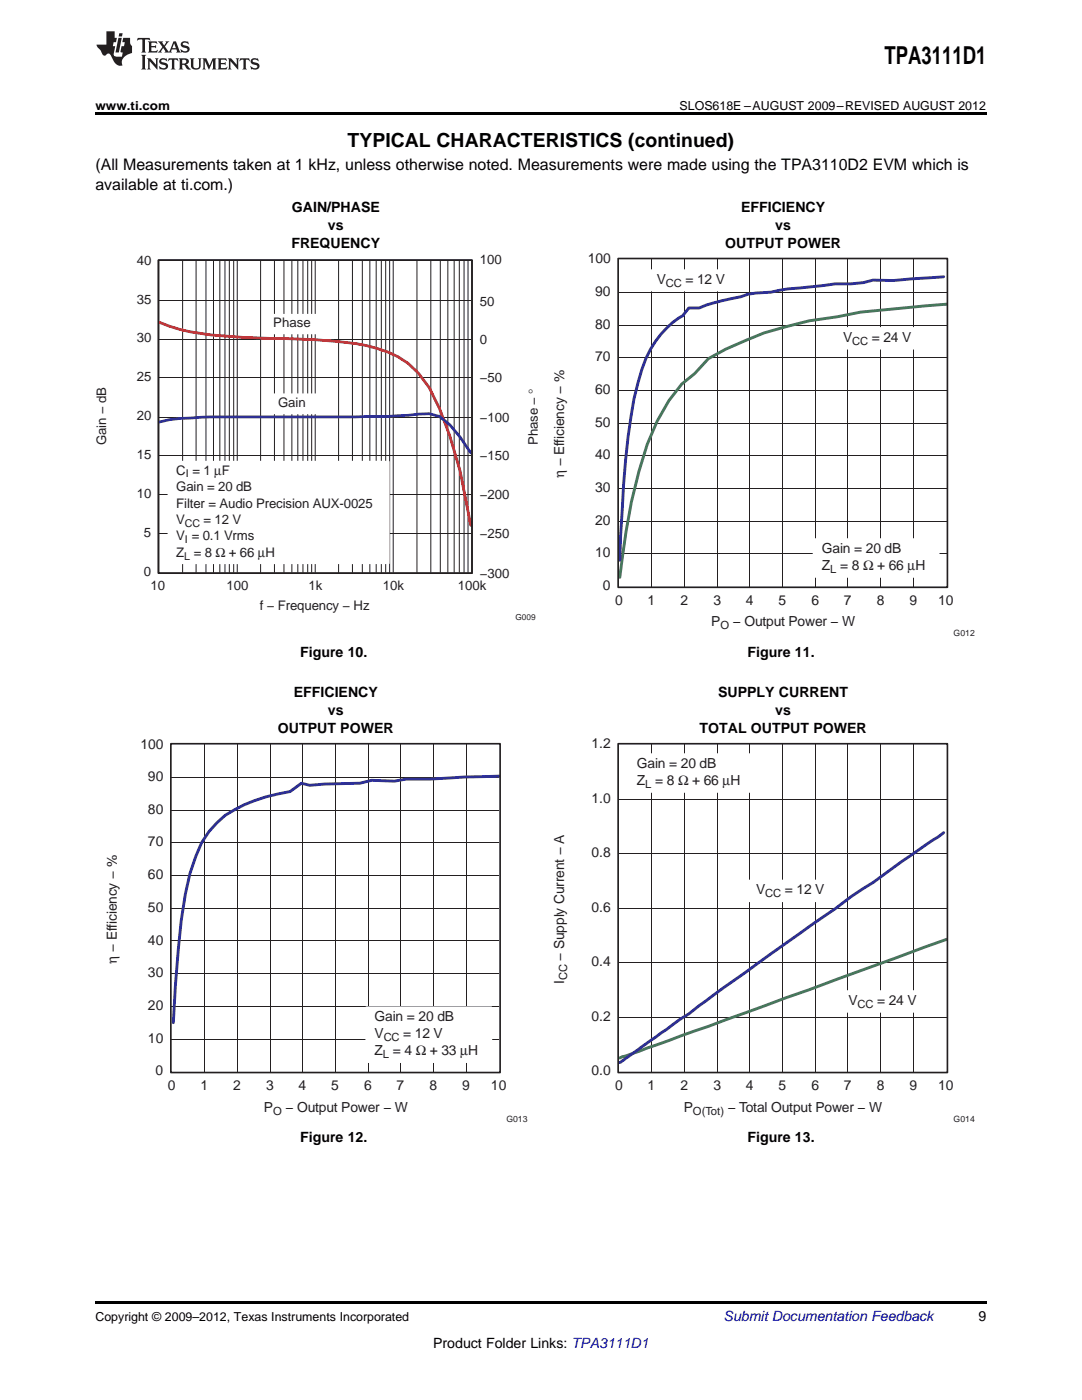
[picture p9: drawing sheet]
<svg xmlns="http://www.w3.org/2000/svg" width="216mm" height="279mm" viewBox="0 0 216 279" stroke-linecap="round" stroke-linejoin="round" font-family="sans-serif">
<path d="M99.7 148.5h.1M34.2 213.9h.1" fill="none" stroke="#fff" stroke-width=".2"/>
<g fill="none" stroke="#231f20" stroke-width=".2">
<path d="M34.3 155.2h65.3M40.8 148.6v65.3M47.3 148.6v65.3M53.9 148.6v65.3M60.3 148.6v65.3M66.9 148.6v65.3M73.5 148.6v65.3M79.9 148.6v65.3M86.5 148.6v65.3M93 148.6v65.3M34.3 174.8h65.3M34.3 168.2h65.3"/>
<path d="M34.3 161.7h65.3M34.3 194.3h65.3M34.3 187.8h65.3M34.3 181.3h65.3M34.3 207.4h65.3M34.3 200.8h65.3"/>
</g>
<path d="M99.5 154.9h.2" fill="none" stroke="#aaa6d1" stroke-width=".58" stroke-dasharray="2.9 1.4"/>
<path d="M99.5 154.9l-6.7 .2-6.9 .4h-4.9l-2.3 .4-4.5-.2-2.4 .6-7 .2-3 .2-1.7-.4-2.2 1.7a32.6 32.6 0 0 0-12.9 4.7 17.4 17.4 0 0 0-5.9 8.2 65.7 65.7 0 0 0-3.5 18.5l-1 14.7" fill="none" stroke="#2e3092" stroke-width=".58"/>
<path d="M34.1 148.4h65.7v65.6h-65.7z" fill="none" stroke="#231f20" stroke-width=".33"/>
<path d="M73.1 201h25v11h-25z" fill="#fff"/>
<path d="M73.1 201h25v11h-25z" fill="none" stroke="#fff" stroke-width=".33"/>
<path d="M189 148.5h.1M123.4 213.9h.1" fill="none" stroke="#fff" stroke-width=".2"/>
<g fill="none" stroke="#231f20" stroke-width=".2">
<path d="M123.5 159.5h65.4M130 148.6v65.3M136.6 148.6v65.3M143.1 148.6v65.3M149.6 148.6v65.3M156.2 148.6v65.3M162.7 148.6v65.3M169.2 148.6v65.3M175.7 148.6v65.3M182.3 148.6v65.3M123.5 170.4h65.4M123.5 192.1h65.4"/>
<path d="M123.5 181.2h65.4M123.5 203h65.4"/>
</g>
<path d="M188.8 187.5h.1" fill="none" stroke="#80ca9c" stroke-width=".58" stroke-dasharray="2.4 1.2"/>
<path d="M188.8 187.5l-47.5 17.3-17.6 6.3" fill="none" stroke="#47785c" stroke-width=".58"/>
<path d="M188.3 166.2l-8.2 5.6a101.4 101.4 0 0 1-10.3 7.2l-3.2 2.4-22.4 15.8-6.8 5.2-1.9 1.2-11.8 8.5" fill="none" stroke="#2e3092" stroke-width=".58"/>
<path d="M123.3 148.4h65.7v65.6h-65.7z" fill="none" stroke="#231f20" stroke-width=".33"/>
<path d="M149.2 175.7h17.9v4.2h-17.9z" fill="#fff"/>
<path d="M149.2 175.7h17.9v4.2h-17.9z" fill="none" stroke="#fff" stroke-width=".33"/>
<path d="M167.6 197.8h18v4.1h-18z" fill="#fff"/>
<path d="M167.6 197.8h18v4.1h-18z" fill="none" stroke="#fff" stroke-width=".33"/>
<path d="M125.4 150.5h25v7.6h-25z" fill="#fff"/>
<path d="M125.4 150.5h25v7.6h-25z" fill="none" stroke="#fff" stroke-width=".33"/>
<path d="M189 51.7h.1M123.4 117h.1" fill="none" stroke="#fff" stroke-width=".2"/>
<g fill="none" stroke="#231f20" stroke-width=".2">
<path d="M123.5 58.4h65.4M130 51.8v65.2M136.6 51.8v65.2M143.1 51.8v65.2M149.6 51.8v65.2M156.2 51.8v65.2M162.7 51.8v65.2M169.2 51.8v65.2M175.7 51.8v65.2M182.3 51.8v65.2M123.5 77.9h65.4M123.5 71.4h65.4"/>
<path d="M123.5 64.9h65.4M123.5 97.5h65.4M123.5 91h65.4M123.5 84.5h65.4M123.5 110.5h65.4M123.5 104h65.4"/>
</g>
<path d="M188.8 60.7h.1" fill="none" stroke="#80ca9c" stroke-width=".58" stroke-dasharray="2.9 1.4"/>
<path d="M188.8 60.7l-17.1 1.6-4.6 .9-5.7 .8-8.9 2.4-7.7 3.3-3.5 1.9-2.7 3-2.6 2a41.4 41.4 0 0 0-8.5 17.5 143.3 143.3 0 0 0-3.8 21.1" fill="none" stroke="#47785c" stroke-width=".58"/>
<path d="M188.3 55.2l-3.7 .3a89.4 89.4 0 0 1-10.4 .4l-1.9 .5-2.5 .3h-3.2l-9.3 .9-3.4 .7-3 .2-1.7 .2-1.4 .5-1.6 .4a33.1 33.1 0 0 0-6.7 1.9h-2.1l-1.2 1.5a18.5 18.5 0 0 0-8.1 10.7 63.7 63.7 0 0 0-2.8 13.4 281.2 281.2 0 0 0-1.6 24.7" fill="none" stroke="#2e3092" stroke-width=".58"/>
<path d="M123.3 51.6h65.7v65.6h-65.7z" fill="none" stroke="#231f20" stroke-width=".33"/>
<path d="M166.6 65.4h17.8v4.2h-17.8z" fill="#fff"/>
<path d="M166.6 65.4h17.8v4.2h-17.8z" fill="none" stroke="#fff" stroke-width=".33"/>
<path d="M162.3 107.6h25v7.5h-25z" fill="#fff"/>
<path d="M162.3 107.6h25v7.5h-25z" fill="none" stroke="#fff" stroke-width=".33"/>
<path d="M129.4 53.9h17.8v4.1h-17.8z" fill="#fff"/>
<path d="M129.4 53.9h17.8v4.1h-17.8z" fill="none" stroke="#fff" stroke-width=".33"/>
<g fill="none" stroke="#231f20" stroke-width=".2">
<path d="M31.8 59.9h62.2M36.4 52v62.2M39.1 52v62.2M41.1 52v62.2M42.6 52v62.2M43.9 52v62.2M44.9 52v62.2M45.8 52v62.2M46.6 52v62.2M47.3 52v62.2M52 52v62.2M54.8 52v62.2"/>
<path d="M56.7 52v62.2M58.2 52v62.2M59.4 52v62.2M60.5 52v62.2M61.4 52v62.2M62.2 52v62.2M62.9 52v62.2M67.6 52v62.2M70.3 52v62.2M72.3 52v62.2M73.8 52v62.2M75.1 52v62.2"/>
<path d="M76.1 52v62.2M77 52v62.2M77.7 52v62.2M78.5 52v62.2M83.2 52v62.2M86 52v62.2M87.9 52v62.2M89.4 52v62.2M90.6 52v62.2M91.7 52v62.2M92.6 52v62.2M93.4 52v62.2"/>
<path d="M94.1 52h.1M31.8 75.4h62.2M31.8 67.7h62.2M31.8 98.7h62.2M31.8 91h62.2M31.8 83.2h62.2M31.8 106.5h62.2"/>
</g>
<path d="M94.1 52h.1M31.7 114.2h.1" fill="none" stroke="#fff" stroke-width=".2"/>
<path d="M31.8 64.3a33.9 33.9 0 0 0 10.3 2.5l6.2 .5 8.3 .3a98.1 98.1 0 0 1 16.6 1.4 21.1 21.1 0 0 1 8.3 3.5l2 2 2.1 2.9 2.1 4.1 2.1 5.5 2 7 2.1 10.8" fill="none" stroke="#ee1d23" stroke-width=".55"/>
<path d="M31.6 51.9h62.6v62.5h-62.6z" fill="none" stroke="#231f20" stroke-width=".32"/>
<path d="M31.8 84.2a36.4 36.4 0 0 1 8.2-.9l37.4-.2 8.2-.5 2.1 .5 2.1 1.7 2 2.4 2.1 3.2" fill="none" stroke="#2e3092" stroke-width=".55"/>
<path d="M52.6 62.7h11.2v3.9h-11.2z" fill="#fff"/>
<path d="M52.6 62.7h11.2v3.9h-11.2z" fill="none" stroke="#fff" stroke-width=".2"/>
<path d="M53.3 78.6h9.8v4h-9.8z" fill="#fff"/>
<path d="M53.3 78.6h9.8v4h-9.8z" fill="none" stroke="#fff" stroke-width=".2"/>
<path d="M33.6 92.1h44v20.3h-44z" fill="#fff"/>
<path d="M33.6 92.1h44v20.3h-44z" fill="none" stroke="#fff" stroke-width=".32"/>
<g fill="#231f20">
<path d="M27.5 7.6l-.1 .5 .4-.2h.6v.1v2.1l-.2 .4h1l-.3-.4v-2.1l.1-.1h.5l.5 .2-.2-.5zM29.5 8.3l.2 .3v1.5l-.2 .4h1.8l.2-.6a1.04 1.04 0 0 1-1.3 .2v-.7h.6l.3 .2v-.6l-.3 .2h-.6v-.6l.8-.1 .4 .3-.2-.5zM31.5 8.3l.9 1.1-.9 1.1h.8l-.2-.2 .5-.7 .4 .7-.2 .2h1.5l-.1-.2 .1-.4h.9l.1 .4-.2 .2h1l-.3-.3-.7-1.9h-.5l-.9 2-.8-1 .9-1h-.8l.1 .3-.3 .5-.4-.6 .2-.2zM34.7 8.6l.4 1h-.7zM36.3 8.4a.63 .63 0 0 0-.2 .7 .63 .63 0 0 0 .6 .4l.6 .2 .1 .2a.75 .75 0 0 1-.7 .4 .75 .75 0 0 1-.6-.5l.1 .7 .1-.1a1.11 1.11 0 0 0 1.5-.6 1.13 1.13 0 0 0-1.2-.8l-.1-.4a1.04 1.04 0 0 1 1.2 .2l-.2-.5-.1 .1-.5-.2zM28.2 10.9l.2 .4v2.2l-.2 .4h1l-.3-.4v-2.2l.3-.4zM29.3 11.6l.3 .4v1.5l-.3 .4h.8l-.2-.4v-1.3l1.5 1.7v-1.9l.2-.4h-.7l.2 .4v.9l-1.1-1.3zM32 11.8a.62 .62 0 0 0-.2 .7 .62 .62 0 0 0 .6 .4l.6 .1 .1 .3a.76 .76 0 0 1-.7 .3 .76 .76 0 0 1-.6-.4l.1 .7 .1-.1a1.11 1.11 0 0 0 1.5-.6 1.13 1.13 0 0 0-1.2-.8l-.1-.4a1.04 1.04 0 0 1 1.2 .2l-.2-.6-.1 .1-.5-.1zM33.7 11.6l-.2 .6a.61 .61 0 0 1 .8-.3v1.6l-.2 .4h.9l-.2-.4v-1.6a.63 .63 0 0 1 .8 .3l-.2-.6zM35.6 11.6l.3 .4v1.5l-.3 .4h1l-.2-.2v-.8l.5 .2a.76 .76 0 0 0 1.2 .7l-1-1a.58 .58 0 0 0 .6-.5 .58 .58 0 0 0-.5-.6zM36.4 11.9h.1a.45 .45 0 0 1 .5 .1 .45 .45 0 0 1 .1 .5l-.7 .2zM37.9 11.6l.2 .2a2.17 2.17 0 0 0 .3 1.9 .99 .99 0 0 0 1.6-.6v-1.1l.2-.4h-.7l.2 .2a1.92 1.92 0 0 1-.2 1.8 .6 .6 0 0 1-.9-.5v-1.1l.2-.4zM40.4 11.6l.2 .4v1.5l-.2 .4h.7l-.2-.4v-1.4l.8 1.8 .8-1.8v1.4l-.2 .4h.9l-.2-.4v-1.5l.2-.4h-.8l-.6 1.5-.6-1.5zM43.4 11.6l.2 .4v1.5l-.2 .4h1.8l.2-.6a1.04 1.04 0 0 1-1.3 .1v-.6h.5l.4 .2v-.6l-.4 .2h-.5v-.7h.8l.3 .3-.1-.6zM45.5 11.6l.2 .4v1.5l-.2 .4h.7l-.2-.4v-1.3l1.5 1.7v-1.9l.2-.4h-.7l.2 .4v.9l-1.1-1.3zM47.9 11.6l-.1 .6a.61 .61 0 0 1 .8-.3v1.6l-.3 .4h1l-.3-.4 .1-1.6a.63 .63 0 0 1 .7 .3l-.1-.6zM50.2 11.8a.62 .62 0 0 0-.2 .7 .62 .62 0 0 0 .6 .4l.6 .1 .2 .3a.76 .76 0 0 1-.8 .3 .76 .76 0 0 1-.6-.4l.1 .7 .2-.1a1.11 1.11 0 0 0 1.5-.6 1.13 1.13 0 0 0-1.3-.8l-.1-.4a1.04 1.04 0 0 1 1.2 .2l-.1-.6-.2 .1-.5-.1z"/>
<path d="M21.2 6.3v2.6h-1.9l.1 .4 .7 .9a.91 .91 0 0 0 1 .8 .56 .56 0 0 1 .5-.3 .56 .56 0 0 1 .5 .3l.4 .8a1.53 1.53 0 0 0 1.9 1.2 1.54 1.54 0 0 1 1-2.1l.9-.3v-1.4a1.52 1.52 0 0 1-.3-1.6h-1.4l-.2 .8h.5l-.2 .8h-.4l-.2 1v.2l.4 .1-.2 .8a1.93 1.93 0 0 1-1.6-.3l.3-1.8h-.5l.2-.8h.4l.2-.8h-.4v-1.3zM23.6 7.6l-.6 2.9h.7l.6-2.9zM23.8 6.6l-.1 .7h.6l.2-.7z"/>
</g>
<path d="M19 259.7h177.8v.5h-177.8z" fill="#000"/>
<g fill="#fff">
<path d="M156.1 229.7h.4v.7h-.4z"/>
<path d="M66.9 229.7h.3v.7h-.3z"/>
<path d="M156.1 132.8h.4v.7h-.4z"/>
<path d="M66.9 132.8h.3v.7h-.3z"/>
</g>
<path d="M19 22.5h177.8v.5h-177.8z" fill="#000"/>
<text font-size="4.9" x="176.5" y="12.8">TPA3111D1</text>
<text font-size="3.9" x="69.4" y="29.3">TYPICAL CHARACTERISTICS (continued)</text>
<g font-size="3.2">
<text x="19" y="34">(All Measurements taken at 1 kHz, unless otherwise noted. Measurements were made using the TPA3110D2 EVM which is</text>
<text x="19" y="37.9">available at ti.com.)</text>
</g>
<g font-size="2.8">
<text x="58.2" y="42.3">GAIN/PHASE</text>
<text x="65.4" y="45.9">vs</text>
<text x="147.9" y="42.3">EFFICIENCY</text>
<text x="154.7" y="45.9">vs</text>
<text x="58.1" y="49.5">FREQUENCY</text>
<text x="144.7" y="49.5">OUTPUT POWER</text>
<text x="59.9" y="131.1">Figure 10.</text>
<text x="149.2" y="131.1">Figure 11.</text>
<text x="58.6" y="139.2">EFFICIENCY</text>
<text x="65.4" y="142.8">vs</text>
<text x="143.3" y="139.2">SUPPLY CURRENT</text>
<text x="154.7" y="142.8">vs</text>
<text x="55.5" y="146.4">OUTPUT POWER</text>
<text x="139.6" y="146.4">TOTAL OUTPUT POWER</text>
<text x="59.9" y="227.9">Figure 12.</text>
<text x="149.2" y="227.9">Figure 13.</text>
<text x="195.3" y="263.6">9</text>
<text x="86.4" y="269">Product Folder Links: TPA3111D1</text>
</g>
<g font-size="2.8" fill="#231f20">
<text x="117.3" y="52.6">100</text>
<text x="118.8" y="59.1">90</text>
<text x="131.1" y="56.7">V</text>
<text x="136.8" y="56.7">= 12 V</text>
<text x="118.8" y="65.6">80</text>
<text x="168.2" y="68.2">V</text>
<text x="173.9" y="68.2">= 24 V</text>
<text x="118.8" y="72.1">70</text>
<text x="118.8" y="78.6">60</text>
<text x="118.8" y="85.2">50</text>
<text x="112.6" y="95.5" transform="rotate(-90 112.6 95.5)">η − Efficiency − %</text>
<text x="118.8" y="91.7">40</text>
<text x="118.8" y="98.2">30</text>
<text x="118.8" y="104.7">20</text>
<text x="118.8" y="111.2">10</text>
<text x="164" y="110.3">Gain = 20 dB</text>
<text x="164" y="113.8">Z</text>
<text x="167.6" y="113.8">= 8 Ω + 66 µ</text>
<text x="182.7" y="113.8">H</text>
<text x="120.3" y="117.7">0</text>
<text x="122.8" y="120.8">0</text>
<text x="129.2" y="120.8">1</text>
<text x="135.8" y="120.8">2</text>
<text x="141.9" y="125">P</text>
<text x="142.3" y="120.8">3</text>
<text x="146.2" y="125">− Output Power − W</text>
<text x="148.8" y="120.8">4</text>
<text x="155.4" y="120.8">5</text>
<text x="161.9" y="120.8">6</text>
<text x="168.4" y="120.8">7</text>
<text x="174.9" y="120.8">8</text>
<text x="181.5" y="120.8">9</text>
<text x="187.2" y="120.8">10</text>
<text x="28" y="149.4">100</text>
<text x="118" y="149.3">1.2</text>
<text x="29.5" y="155.9">90</text>
<text x="127.1" y="153.2">Gain = 20 dB</text>
<text x="118" y="160.2">1.0</text>
<text x="127.1" y="156.7">Z</text>
<text x="130.7" y="156.7">= 8 Ω</text>
<text x="138.1" y="156.7">+ 66</text>
<text x="144.2" y="156.7">µH</text>
<text x="29.5" y="162.4">80</text>
<text x="29.5" y="168.9">70</text>
<text x="118" y="171.1">0.8</text>
<text x="29.5" y="175.5">60</text>
<text x="150.9" y="178.5">V</text>
<text x="156.6" y="178.5">= 12 V</text>
<text x="29.5" y="182">50</text>
<text x="118" y="181.9">0.6</text>
<text x="29.5" y="188.5">40</text>
<text x="112.6" y="191.7" transform="rotate(-90 112.6 191.7)">− Supply Current − A</text>
<text x="23.3" y="192.3" transform="rotate(-90 23.3 192.3)">η − Efficiency − %</text>
<text x="29.5" y="195.1">30</text>
<text x="112.6" y="196.4" transform="rotate(-90 112.6 196.4)">I</text>
<text x="118" y="192.8">0.4</text>
<text x="29.5" y="201.5">20</text>
<text x="74.7" y="203.8">Gain = 20 dB</text>
<text x="118" y="203.7">0.2</text>
<text x="169.3" y="200.5">V</text>
<text x="175" y="200.5">= 24 V</text>
<text x="29.5" y="208.1">10</text>
<text x="74.7" y="207.2">V</text>
<text x="80.5" y="207.2">= 12 V</text>
<text x="31" y="214.5">0</text>
<text x="74.7" y="210.6">Z</text>
<text x="78.4" y="210.6">= 4 Ω + 33 µ</text>
<text x="93.4" y="210.6">H</text>
<text x="118" y="214.5">0.0</text>
<text x="33.5" y="217.6">0</text>
<text x="40" y="217.6">1</text>
<text x="46.5" y="217.6">2</text>
<text x="52.7" y="221.8">P</text>
<text x="53.1" y="217.6">3</text>
<text x="57" y="221.8">− Output Power − W</text>
<text x="59.6" y="217.6">4</text>
<text x="66.1" y="217.6">5</text>
<text x="72.7" y="217.6">6</text>
<text x="79.1" y="217.6">7</text>
<text x="85.7" y="217.6">8</text>
<text x="92.2" y="217.6">9</text>
<text x="98" y="217.6">10</text>
<text x="122.8" y="217.6">0</text>
<text x="129.2" y="217.6">1</text>
<text x="135.8" y="217.6">2</text>
<text x="136.5" y="221.8">P</text>
<text x="142.3" y="217.6">3</text>
<text x="145.2" y="221.8">− Total Output Power − W</text>
<text x="148.8" y="217.6">4</text>
<text x="155.4" y="217.6">5</text>
<text x="161.9" y="217.6">6</text>
<text x="168.4" y="217.6">7</text>
<text x="174.9" y="217.6">8</text>
<text x="181.5" y="217.6">9</text>
<text x="187.2" y="217.6">10</text>
</g>
<text font-size="2.8" fill="#0000c8" x="144.4" y="263.6">Submit Documentation Feedback</text>
<g font-size="2.6" fill="#231f20">
<text x="27.3" y="52.9">40</text>
<text x="95.8" y="52.6">100</text>
<text x="27.3" y="60.6">35</text>
<text x="54.5" y="65.3">Phase</text>
<text x="95.8" y="61">50</text>
<text x="27.3" y="68.3">30</text>
<text x="95.8" y="68.7">0</text>
<text x="27.3" y="76.1">25</text>
<text x="95.8" y="76.3">−50</text>
<text x="27.3" y="83.9">20</text>
<text x="55.5" y="81.2">Gain</text>
<text x="21.2" y="88.8" transform="rotate(-90 21.2 88.8)">Gain − dB</text>
<text x="95.8" y="84.1">−100</text>
<text x="107.3" y="88.7" transform="rotate(-90 107.3 88.7)">Phase − °</text>
<text x="27.3" y="91.6">15</text>
<text x="35.2" y="94.7">C</text>
<text x="38.4" y="94.7">= 1</text>
<text x="42.8" y="94.7">µ</text>
<text x="44.3" y="94.7">F</text>
<text x="95.8" y="91.8">−150</text>
<text x="27.3" y="99.4">10</text>
<text x="35.2" y="98">Gain = 20 dB</text>
<text x="35.2" y="101.3">Filter = Audio Precision AUX-0025</text>
<text x="95.8" y="99.5">−200</text>
<text x="28.7" y="107.1">5</text>
<text x="35.2" y="104.6">V</text>
<text x="35.2" y="107.8">V</text>
<text x="38.2" y="107.8">= 0.1 V</text>
<text x="40.6" y="104.6">= 12 V</text>
<text x="46.4" y="107.8">rms</text>
<text x="95.8" y="107.3">−250</text>
<text x="35.2" y="111.2">Z</text>
<text x="38.6" y="111.2">= 8</text>
<text x="43" y="111.2">Ω</text>
<text x="45.7" y="111.2">+ 66 µH</text>
<text x="28.7" y="114.9">0</text>
<text x="30" y="117.8">10</text>
<text x="45.2" y="117.8">100</text>
<text x="61.6" y="117.8">1k</text>
<text x="76.4" y="117.8">10k</text>
<text x="91.3" y="117.8">100k</text>
<text x="95.8" y="115.3">−300</text>
<text x="51.8" y="121.8">f − Frequency − Hz</text>
</g>
<g font-size="2.5">
<text x="19" y="21.9">www.ti.com</text>
<text x="135.6" y="21.9">SLOS618E –AUGUST 2009–REVISED AUGUST 2012</text>
<text x="19" y="263.6">Copyright © 2009–2012, Texas Instruments Incorporated</text>
</g>
<g font-size="2.2" fill="#231f20">
<text x="132.9" y="57.2">CC</text>
<text x="170" y="68.8">CC</text>
<text x="165.7" y="114.4">L</text>
<text x="143.8" y="125.6">O</text>
<text x="128.7" y="157.3">L</text>
<text x="152.7" y="179">CC</text>
<text x="113.1" y="195.6" transform="rotate(-90 113.1 195.6)">CC</text>
<text x="171.1" y="201.1">CC</text>
<text x="76.6" y="207.8">CC</text>
<text x="76.4" y="211.2">L</text>
<text x="54.5" y="222.4">O</text>
<text x="138.3" y="222.4">O(Tot)</text>
</g>
<g font-size="2.1" fill="#231f20">
<text x="37.1" y="95.3">I</text>
<text x="36.9" y="105.2">CC</text>
<text x="36.8" y="111.7">L</text>
<text x="36.9" y="108.4">I</text>
</g>
<g font-size="1.7" fill="#231f20">
<text x="190.3" y="127">G012</text>
<text x="101" y="223.8">G013</text>
<text x="190.3" y="223.8">G014</text>
</g>
<text font-size="1.6" fill="#231f20" x="102.9" y="123.8">G009</text>
</svg>
